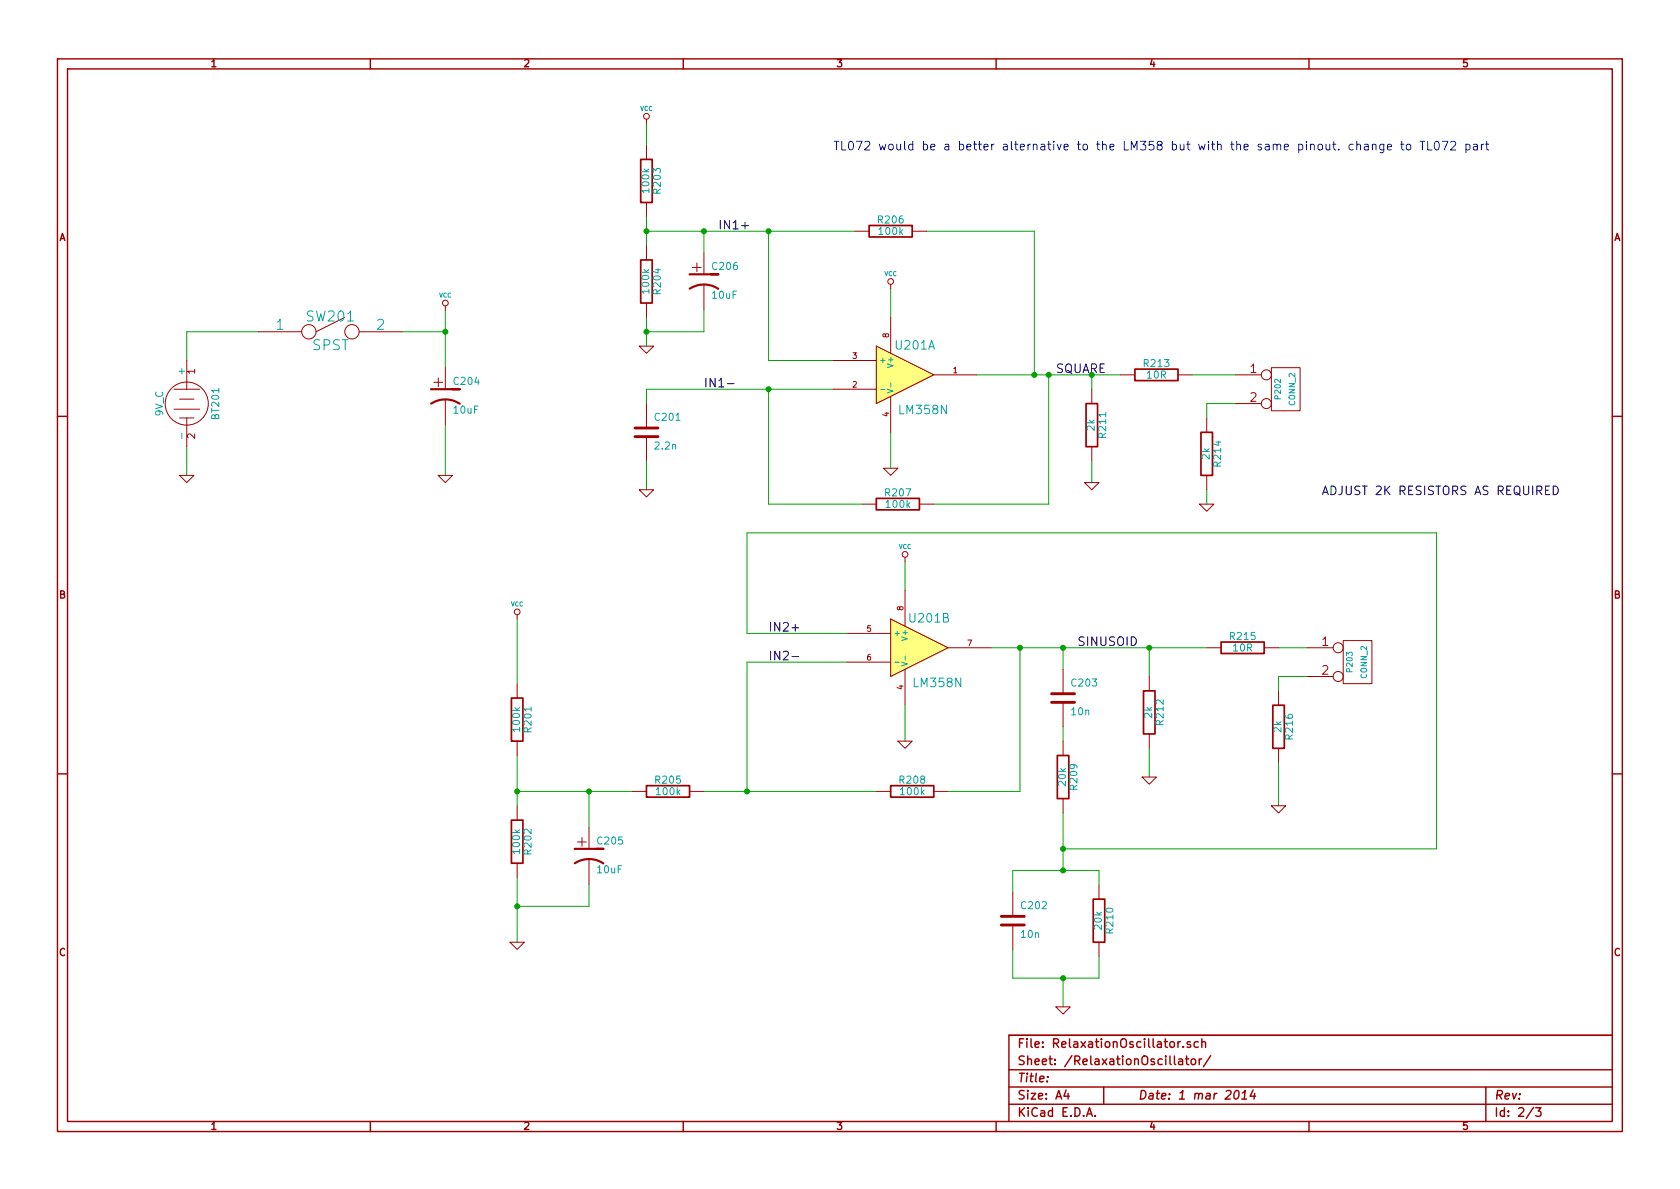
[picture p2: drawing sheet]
<svg xmlns="http://www.w3.org/2000/svg" width="297mm" height="210mm" viewBox="0 0 297 210" stroke-linecap="round" stroke-linejoin="round" font-family="sans-serif">
<g fill="none" stroke="#a00000" stroke-width=".25">
<path d="M10.2 10.4h276.6v189.7h-276.6zM11.9 12.2h273.2v186.1h-273.2zM65.5 10.4v1.8M120.8 10.4v1.8M176.1 10.4v1.8M231.4 10.4v1.8M10.2 73.6h1.7M285.1 73.6h1.7M10.2 136.8h1.7M285.1 136.8h1.7M65.5 198.3v1.8M120.8 198.3v1.8"/>
<path d="M176.1 198.3v1.8M178.4 189.2h106.7M178.4 195.3h106.7M178.4 192.2h106.7M185.2 190.4v.1M188.5 192.8l-.4 1h1M188.8 193.3v1.1M192.1 197.4l.5-1.5 .5 1.5M192.3 197h.7M193.6 197.3v.1M195.1 192.2v3.1M207.6 186.7v1.4l.3 .2"/>
<path d="M208.3 184.2v1M208.4 187.3h.6l.1 1M208.7 184.2l-.3 .1-.1 .2M209.1 187.6l-.5 .1a.3 .3 0 0 0-.3 .3 .3 .3 0 0 0 .3 .3l.5-.1M209.2 185.1v.1M209.6 187.2h.6M209.8 186.7v1.4l.4 .2M210.5 184.3l-.4-.1-.2 .2 .1 .2 .5 .2v.3h-.6M210.7 187.4l.2-.2 .4 .2v.7l-.2 .2-.4-.2zM211.9 184.3a.48 .48 0 0 0-.7 0v.8l.2 .1 .5-.1M212 187.2v1.1M212.5 187.2l-.3 .1-.2 .2"/>
<path d="M212.5 184.3h.1a.36 .36 0 0 1 .6 .1v.8M212.5 183.7v1.5M214.1 186.7l-1.3 1.9M218.4 193l.4-.2a.88 .88 0 0 1-.3 1.6l-.3-.3a1.19 1.19 0 0 1 .2-1.1zM219.5 194.4h.9M219.7 193.3l.5-.5-.2 1.6M221.6 192.8l-.6 1h1M221.8 193.3l-.1 1.1M231.4 198.3v1.8M262.7 192.2v6.1M271.1 195.8l-1.3 2M271.5 195.9h1l-.5 .6 .4 .1v.7l-.2 .1-.7-.1"/>
<path d="M285.1 183.1h-106.7v15.2"/>
</g>
<g fill="#00a000" stroke="#00a000" stroke-width=".25">
<circle cx="114.3" cy="58.7" r=".41"/>
<circle cx="91.4" cy="160.3" r=".41"/>
<circle cx="203.2" cy="114.5" r=".41"/>
<circle cx="180.3" cy="114.5" r=".41"/>
<circle cx="91.4" cy="139.9" r=".41"/>
<circle cx="132.1" cy="139.9" r=".41"/>
<circle cx="188" cy="153.9" r=".41"/>
<circle cx="135.9" cy="68.8" r=".41"/>
<circle cx="135.9" cy="40.9" r=".41"/>
<circle cx="182.9" cy="66.3" r=".41"/>
<circle cx="185.4" cy="66.3" r=".41"/>
<circle cx="114.3" cy="40.9" r=".41"/>
<circle cx="188" cy="150.1" r=".41"/>
<circle cx="188" cy="173" r=".41"/>
<circle cx="188" cy="114.5" r=".41"/>
<circle cx="78.7" cy="58.7" r=".41"/>
<circle cx="104.1" cy="139.9" r=".41"/>
<circle cx="124.5" cy="40.9" r=".41"/>
</g>
<g fill="none" stroke="#00a000" stroke-width=".18">
<path d="M114.3 21.8v3.8M114.3 38.3v5.1M45.7 58.7h-12.7v5M71.1 58.7h7.6M78.7 54.9v10.1M114.3 56.1v5.1M114.3 40.9h36.8M124.5 54.9v3.8h-10.2M124.5 40.9v3.8M135.9 40.9v22.8h11.4M157.5 51v5.1M163.8 40.9h19.1v25.4"/>
<path d="M33 79v5.1M78.7 75.2v8.9M135.9 68.8v20.3h16.5M147.3 68.8h-33v2.6M157.5 76.4v6.4M172.7 66.3h25.4M185.4 66.3v22.8h-20.3M193 66.3v2.5M210.8 66.3h7.6M218.4 71.4h-5v2.5M114.3 81.5v5.1M160 99.3v5.1"/>
<path d="M193 81.5v3.8M213.4 86.6v2.5M91.4 109.5v11.4M149.9 112h-17.8v-17.8h121.9v55.9h-66M149.9 117.1h-17.8v22.8M175.3 114.5h38.1M180.3 114.5v25.4h-12.7M188 114.5v3.9M203.2 114.5v5.1M226.1 114.5h5M231.1 119.6h-5v2.6M91.4 139.9h20.4"/>
<path d="M91.4 133.6v8.9M104.1 139.9v6.4M124.5 139.9h30.4M160 124.7v6.4M188 128.5v2.6M203.2 132.3v5.1M226.1 134.9v7.6M91.4 155.2v11.4M104.1 156.5v3.8h-12.7M188 143.8v10.1M194.3 156.5v-2.6h-15.2v3.8M179.1 167.9v5.1h15.2v-3.8"/>
<path d="M188 173v5"/>
</g>
<path d="M121.9 48.5h5.1h-1.3M121.9 51a4.6 4.6 0 0 1 5.1 .1M76.2 68.8h5.1h-1.3M76.2 71.4a4.6 4.6 0 0 1 5.1 0M101.6 150.1h5.1h-1.3M101.6 152.6a4.6 4.6 0 0 1 5.1 .1" fill="none" stroke="#a00000" stroke-width=".38"/>
<g fill="none" stroke="#a00000" stroke-width=".18">
<path d="M114.3 21.1v.7M114.3 25.6v2.6M114.3 35.8v2.5M45.7 58.7h7.6M61 56.1l-5.1 2.6M63.5 58.7h7.6M78.7 54.1v.8M114.3 43.4v2.6M114.3 53.6v2.5M124.5 44.7v3.8M124.5 50.3v4.6M151.1 40.9h2.6"/>
<path d="M157.5 50.3v.7M157.5 56.1v6.4M161.3 40.9h2.5M30.8 68.8h4.5M30.8 72.4h4.5M31.7 70.6h2.6M31.7 73.9h2.6M33 63.7v5.1M33 73.9v5.1M78.7 65v3.8M78.7 70.6v4.6M113 61.2h2.6l-1.3 1.3z"/>
<path d="M114.3 71.4v4.3M114.3 77.2v4.3M147.3 68.8h7.6M147.3 63.7h7.6M154.9 61.2l10.2 5.1-10.2 5.1zM157.5 70.1v6.3M165.1 66.3h7.6M193 68.8v2.6M193 79v2.5M198.1 66.3h2.6M208.3 66.3h2.5M213.4 73.9v2.5"/>
<path d="M218.4 66.3h4.6M218.4 71.4h4.6M224.8 65h5.1v7.6h-5.1zM31.7 84.1h2.6l-1.3 1.2zM77.5 84.1h2.5l-1.3 1.2zM113 86.6h2.6l-1.3 1.3zM152.4 89.1h2.5M156.2 82.8h2.5l-1.2 1.3zM160 98.5v.8M162.6 89.1h2.5M191.8 85.3h2.5l-1.3 1.3zM212.1 89.1h2.5l-1.2 1.3z"/>
<path d="M213.4 84.1v2.5M91.4 108.7v.8M149.9 112h7.6M149.9 117.1h7.6M157.5 109.5l10.1 5-10.1 5.1zM160 104.4v6.3M160 118.4v6.3M167.6 114.5h7.7M188 118.4v4.3M203.2 119.6v2.6M213.4 114.5h2.5M223.5 114.5h2.6"/>
<path d="M231.1 114.5h4.6M231.1 119.6h4.6M237.5 113.3h5.1v7.6h-5.1zM91.4 120.9v2.5M91.4 131.1v2.5M111.8 139.9h2.5M121.9 139.9h2.6M154.9 139.9h2.6M158.7 131.1h2.6l-1.3 1.2zM165.1 139.9h2.5M188 124.2v4.3M188 131.1v2.5"/>
<path d="M201.9 137.4h2.6l-1.3 1.3zM203.2 129.8v2.5M226.1 122.2v2.5M226.1 132.3v2.6M91.4 142.5v2.5M91.4 152.6v2.6M104.1 146.3v3.8M104.1 151.9v4.6M179.1 157.7v4.3M188 141.2v2.6M194.3 156.5v2.5M224.8 142.5h2.5l-1.2 1.3z"/>
<path d="M90.2 166.6h2.5l-1.3 1.3zM179.1 163.6v4.3M186.7 178h2.5l-1.2 1.3zM194.3 166.6v2.6"/>
<circle cx="114.3" cy="20.6" r=".51"/>
<circle cx="54.6" cy="58.7" r="1.27"/>
<circle cx="62.2" cy="58.7" r="1.27"/>
<circle cx="78.7" cy="53.6" r=".51"/>
<circle cx="157.5" cy="49.8" r=".51"/>
<circle cx="33" cy="71.4" r="3.8"/>
<circle cx="223.9" cy="66.3" r=".89"/>
<circle cx="223.9" cy="71.4" r=".89"/>
<circle cx="160" cy="98" r=".51"/>
<circle cx="91.4" cy="108.2" r=".51"/>
<circle cx="236.6" cy="119.6" r=".89"/>
<circle cx="236.6" cy="114.5" r=".89"/>
</g>
<path d="M131.1 39.9h1.2M128.6 67.8h1.2M274 85.9h-.7v1.6h.7M274.6 85.9a.77 .77 0 0 1 .9 .8 .77 .77 0 0 1-.9 .8zM140 116.1h1.2M140 111h1.2" fill="none" stroke="#000" stroke-width=".18"/>
<g fill="none" stroke="#a00000" stroke-width=".3">
<path d="M113.3 28.2h2v7.6h-2zM153.7 39.9h7.6v2h-7.6zM113.3 46h2v7.6h-2zM192 71.4h2.1v7.6h-2.1zM200.7 65.3h7.6v2h-7.6zM212.3 76.4h2.1v7.7h-2.1zM154.9 88.1h7.7v2.1h-7.7zM215.9 113.5h7.6v2.1h-7.6zM90.4 123.4h2.1v7.7h-2.1zM114.3 138.9h7.6v2.1h-7.6zM157.5 138.9h7.6v2.1h-7.6zM186.9 133.6h2.1v7.6h-2.1z"/>
<path d="M202.2 122.2h2v7.6h-2zM225 124.7h2.1v7.6h-2.1zM90.4 145h2.1v7.6h-2.1zM193.3 159h2v7.6h-2z"/>
</g>
<g fill="none" stroke="#00f" stroke-width=".18">
<path d="M239.3 25.6a.48 .48 0 0 0-.7 0v.8l.2 .1 .5-.1M239.9 25.6h.1a.36 .36 0 0 1 .6 .1v.8M239.9 25v1.5M241.3 25.6h.6v.9M241.9 25.9h-.5a.3 .3 0 0 0-.2 .3 .3 .3 0 0 0 .2 .3l.5-.1M242.6 25.6h.1a.36 .36 0 0 1 .6 .1v.8M242.6 25.5v1M244.7 25.5v1.2l-.3 .3-.4-.1M244.7 25.6a.48 .48 0 0 0-.7 0v.8l.2 .1 .5-.1M245.3 26l.7-.1v-.3l-.5-.1-.2 .2 .1 .7h.6M247.6 25.5h.6M247.9 25v1.3l.3 .2"/>
<path d="M248.7 25.6l.2-.1 .5 .1v.8l-.3 .1-.4-.1zM251.1 25h.8M251.5 25v1.5M252.4 25v1.5h.8M253.7 25.1l.3-.1a.86 .86 0 0 1 .5 .7 .86 .86 0 0 1-.4 .8 .81 .81 0 0 1-.4-1.4zM255 25h1l-.7 1.5M256.5 25.1l.2-.1h.4l.2 .1 .1 .3-.1 .2-.9 .9h1M259.2 25.6a.48 .48 0 0 1 .6 0v.8l-.2 .1-.4-.1M259.2 25.5v1.5M260.6 25.6h.5l.1 .9M261.2 25.9h-.5a.3 .3 0 0 0-.2 .3 .3 .3 0 0 0 .2 .3l.5-.1M261.9 25.5v1"/>
<path d="M262.4 25.5l-.3 .1-.2 .2M262.7 25.5h.5M262.9 25v1.3l.3 .2"/>
</g>
<path d="M112.3 77.2h4M112.3 75.7h4M185.9 124.2h4.1M185.9 122.7h4.1M177 163.6h4.1M177 162h4.1" fill="none" stroke="#a00000" stroke-width=".51"/>
<g fill="#ffff80" stroke="#ffff80" stroke-width=".25">
<path d="M157.5 109.5l10.1 5-10.1 5.1z"/>
<path d="M154.9 61.2l10.2 5.1-10.2 5.1z"/>
</g>
<path d="M155.7 68.9h.8M156.9 68.8l1 .4-1 .3M157.5 67.7v.8M158.2 117.1h.8M159.4 117.1l1 .3-1 .3M160 116v.7" fill="none" stroke="#00a0a0" stroke-width=".18"/>
<g font-size="2.8" fill="#a00000">
<text x="122.4" y="48.3">+</text>
<text x="76.7" y="68.6">+</text>
<text x="102.1" y="149.9">+</text>
</g>
<g font-size="2.5" fill="#00a0a0">
<text x="48.8" y="58.4">1</text>
<text x="54.4" y="56.9">SW201</text>
<text x="66.6" y="58.4">2</text>
<text x="55.2" y="62">SPST</text>
</g>
<text font-size="2.1" fill="#00f" x="147.3" y="26.7">TL072 would be a better alternative to the LM358 but with the same pinout. change to TL072 part</text>
<g font-size="2.1">
<text x="127" y="40.6">IN1+</text>
<text x="124.5" y="68.6">IN1-</text>
<text x="186.7" y="66">SQUARE</text>
<text x="233.7" y="87.6">ADJUST 2K RESISTORS AS REQUIRED</text>
<text x="135.9" y="111.8">IN2+</text>
<text x="135.9" y="116.8">IN2-</text>
<text x="190.5" y="114.3">SINUSOID</text>
</g>
<g font-size="2.1" fill="#00a0a0">
<text x="158.4" y="61.9">U201A</text>
<text x="159.2" y="73.3">LM358N</text>
<text x="161" y="110.2">U201B</text>
<text x="161.7" y="121.6">LM358N</text>
</g>
<g font-size="2.1" fill="#a00000">
<text x="221" y="66">1</text>
<text x="221" y="71.1">2</text>
<text x="233.7" y="114.3">1</text>
<text x="233.7" y="119.4">2</text>
<text x="179.9" y="185.4">File: RelaxationOscillator.sch</text>
<text x="179.9" y="191.5">Title:</text>
<text x="179.9" y="188.4">Sheet: /RelaxationOscillator/</text>
<text x="179.9" y="197.6">KiCad E.D.A.</text>
<text x="179.9" y="194.5">Size: A4</text>
<text x="201.2" y="194.5">Date: 1 mar 2014</text>
<text x="264.2" y="194.5">Rev:</text>
<text x="264.2" y="197.6">Id: 2/3</text>
</g>
<g font-size="1.8" fill="#a00000">
<text x="37.3" y="11.9">1</text>
<text x="92.7" y="11.9">2</text>
<text x="148" y="11.9">3</text>
<text x="203.3" y="11.9">4</text>
<text x="258.6" y="11.9">5</text>
<text x="10.4" y="42.7">A</text>
<text x="285.3" y="42.7">A</text>
<text x="34.5" y="66.1" transform="rotate(-90 34.5 66.1)">1</text>
<text x="34.5" y="77.6" transform="rotate(-90 34.5 77.6)">2</text>
<text x="10.4" y="105.9">B</text>
<text x="285.3" y="105.9">B</text>
<text x="10.4" y="169.1">C</text>
<text x="285.3" y="169.1">C</text>
<text x="37.3" y="199.8">1</text>
<text x="92.7" y="199.8">2</text>
<text x="148" y="199.8">3</text>
<text x="203.3" y="199.8">4</text>
<text x="258.6" y="199.8">5</text>
</g>
<g font-size="1.8" fill="#00a0a0">
<text x="114.9" y="34" transform="rotate(-90 114.9 34)">100k</text>
<text x="116.9" y="34.1" transform="rotate(-90 116.9 34.1)">R203</text>
<text x="155.4" y="39.6">R206</text>
<text x="155.5" y="41.6">100k</text>
<text x="126.1" y="47.8">C206</text>
<text x="114.9" y="51.7" transform="rotate(-90 114.9 51.7)">100k</text>
<text x="116.9" y="51.9" transform="rotate(-90 116.9 51.9)">R204</text>
<text x="126" y="52.9">10uF</text>
<text x="202.4" y="65">R213</text>
<text x="32.8" y="66.2" transform="rotate(-90 32.8 66.2)">+</text>
<text x="80.4" y="68.1">C204</text>
<text x="202.8" y="67">10R</text>
<text x="28.9" y="73.6" transform="rotate(-90 28.9 73.6)">9V_C</text>
<text x="32.8" y="77.4" transform="rotate(-90 32.8 77.4)">-</text>
<text x="38.8" y="74" transform="rotate(-90 38.8 74)">BT201</text>
<text x="80.3" y="73.2">10uF</text>
<text x="115.9" y="74.5">C201</text>
<text x="193.6" y="76.1" transform="rotate(-90 193.6 76.1)">2k</text>
<text x="195.6" y="77.3" transform="rotate(-90 195.6 77.3)">R211</text>
<text x="115.9" y="79.5">2.2n</text>
<text x="213.9" y="81.2" transform="rotate(-90 213.9 81.2)">2k</text>
<text x="216" y="82.4" transform="rotate(-90 216 82.4)">R214</text>
<text x="156.6" y="87.8">R207</text>
<text x="156.8" y="89.9">100k</text>
<text x="217.6" y="113.2">R215</text>
<text x="218.1" y="115.3">10R</text>
<text x="189.6" y="121.5">C203</text>
<text x="92" y="129.2" transform="rotate(-90 92 129.2)">100k</text>
<text x="94" y="129.4" transform="rotate(-90 94 129.4)">R201</text>
<text x="189.5" y="126.5">10n</text>
<text x="203.8" y="126.9" transform="rotate(-90 203.8 126.9)">2k</text>
<text x="205.8" y="128.1" transform="rotate(-90 205.8 128.1)">R212</text>
<text x="226.6" y="129.5" transform="rotate(-90 226.6 129.5)">2k</text>
<text x="228.7" y="130.6" transform="rotate(-90 228.7 130.6)">R216</text>
<text x="116" y="138.6">R205</text>
<text x="116.2" y="140.7">100k</text>
<text x="159.2" y="138.6">R208</text>
<text x="159.3" y="140.7">100k</text>
<text x="188.5" y="138.9" transform="rotate(-90 188.5 138.9)">20k</text>
<text x="190.6" y="139.5" transform="rotate(-90 190.6 139.5)">R209</text>
<text x="105.8" y="149.4">C205</text>
<text x="92" y="150.8" transform="rotate(-90 92 150.8)">100k</text>
<text x="94" y="150.9" transform="rotate(-90 94 150.9)">R202</text>
<text x="105.7" y="154.5">10uF</text>
<text x="180.7" y="160.8">C202</text>
<text x="180.6" y="165.9">10n</text>
<text x="194.9" y="164.3" transform="rotate(-90 194.9 164.3)">20k</text>
<text x="196.9" y="164.9" transform="rotate(-90 196.9 164.9)">R210</text>
</g>
<g font-size="1.4" fill="#a00000">
<text x="157.2" y="59.7" transform="rotate(-90 157.2 59.7)">8</text>
<text x="150.7" y="63.5">3</text>
<text x="150.7" y="68.6">2</text>
<text x="168.5" y="66">1</text>
<text x="157.2" y="73.7" transform="rotate(-90 157.2 73.7)">4</text>
<text x="159.8" y="107.9" transform="rotate(-90 159.8 107.9)">8</text>
<text x="153.3" y="111.8">5</text>
<text x="153.3" y="116.8">6</text>
<text x="171.1" y="114.3">7</text>
<text x="159.8" y="121.9" transform="rotate(-90 159.8 121.9)">4</text>
</g>
<g font-size="1.4" fill="#00a0a0">
<text x="155.4" y="64.3">+</text>
<text x="158" y="64.8" transform="rotate(-90 158 64.8)">V+</text>
<text x="226.5" y="70.5" transform="rotate(-90 226.5 70.5)">P202</text>
<text x="229" y="71.7" transform="rotate(-90 229 71.7)">CONN_2</text>
<text x="158" y="112.5">+</text>
<text x="160.5" y="113" transform="rotate(-90 160.5 113)">V+</text>
<text x="239.2" y="118.7" transform="rotate(-90 239.2 118.7)">P203</text>
<text x="241.7" y="120" transform="rotate(-90 241.7 120)">CONN_2</text>
</g>
<g font-size="1.1" fill="#00a0a0">
<text x="113.2" y="19.6">VCC</text>
<text x="77.6" y="52.6">VCC</text>
<text x="156.4" y="48.8">VCC</text>
<text x="158.9" y="97.1">VCC</text>
<text x="90.3" y="107.3">VCC</text>
</g>
</svg>
